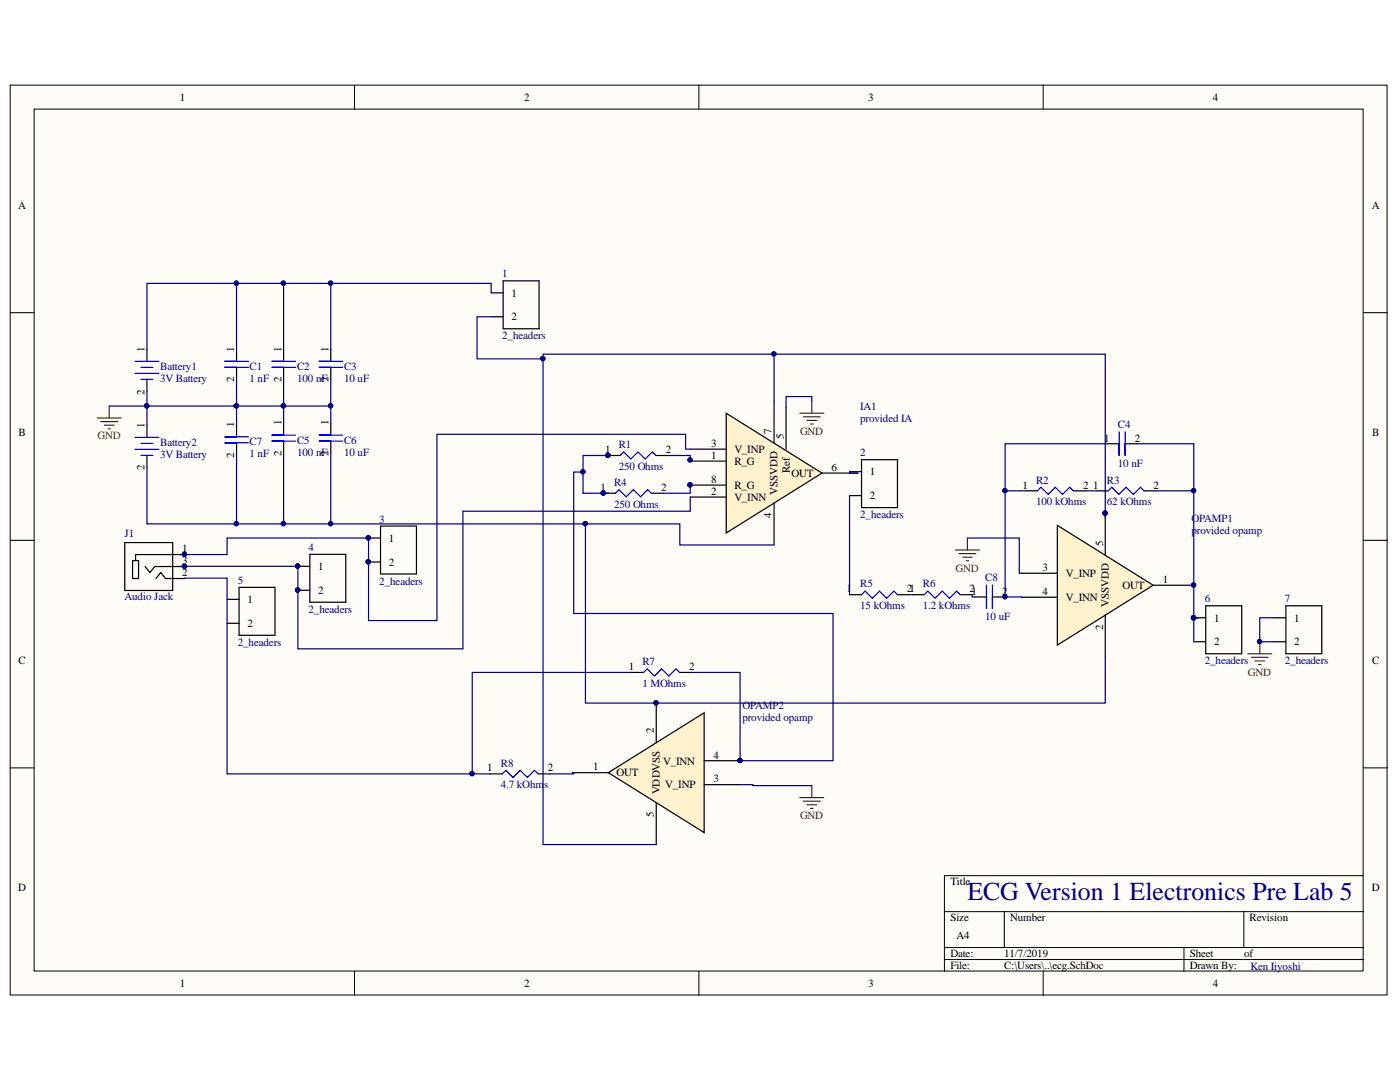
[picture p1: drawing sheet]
<svg xmlns="http://www.w3.org/2000/svg" width="279mm" height="216mm" viewBox="0 0 279 216" stroke-linecap="round" stroke-linejoin="round" font-family="sans-serif">
<g fill="#fffcf8" stroke="#000" stroke-width=".2">
<path d="M2 17h274.8v181.5h-274.8z"/>
<path d="M6.8 21.8h265.2v172h-265.2z"/>
</g>
<g fill="none" stroke="#000" stroke-width=".2">
<path d="M70.8 17v4.8M139.5 17v4.8M208.2 17v4.8M2 62.4h4.8M272.1 62.4h4.8M2 107.8h4.8M272.1 107.8h4.8M2 153.2h4.8M272.1 153.2h4.8M272.1 174.7h-83.6v19.2M70.8 193.9v4.7M139.5 193.9v4.7"/>
<path d="M188.5 181.9h83.6M188.5 189.1h83.6M188.5 191.5h83.6M200.4 181.9v7.2M208.2 193.9v4.7M236.3 189.1v4.8M248.2 181.9v7.2"/>
</g>
<path d="M211 104.8l19.1 12-19.1 11.9z" fill="#fff2cc"/>
<path d="M203.8 114.4h7.2M203.8 119.2h7.2M211 104.8l19.1 12-19.1 11.9zM220.6 102.4v8.4M230.1 116.8h7.2M220.6 122.7v8.4" fill="none" stroke="#000" stroke-width=".24"/>
<circle cx="220.5" cy="102.4" r=".43" fill="#000080" stroke="#000080" stroke-width=".2"/>
<path d="M144.9 82.5l19.1 11.9-19.1 12z" fill="#fff2cc"/>
<g fill="none" stroke="#000" stroke-width=".24">
<path d="M29.3 69.7v2.4M29.3 75.7v2.4M29.3 84.9v2.4M29.3 90.9v2.4M137.8 89.6h7.1M137.8 99.2h7.1M137.8 92h7.1M137.8 96.8h7.1M144.9 82.5l19.1 11.9-19.1 12zM154.5 80.1v8.3M156.9 81.3v8.3M164 94.4h7.2"/>
<path d="M24.9 108.3h9.6v9.5h-9.6zM26.5 111.9h1.2v3.5h-1.2zM29 113l.9 1.2 1-1.2h6M31.1 115.4l1-1.2 .9 1.2h3.9M36.9 110.7h-9.8v1.2M45.3 119.6h2.4M47.7 117.2h7.2v9.6h-7.2zM59.4 117.8h2.4M61.8 110.6h7.2v9.6h-7.2zM73.5 112.1h2.4M73.5 107.4h2.4M75.9 105h7.2v9.5h-7.2z"/>
<path d="M154.5 100.4v8.3M194.5 119.1h2.4M198.1 119.1h2.4M45.3 124.4h2.4"/>
</g>
<g fill="#000080" stroke="#000080" stroke-width=".2">
<circle cx="137.7" cy="96.7" r=".43"/>
<circle cx="36.8" cy="113" r=".43"/>
<circle cx="36.8" cy="110.6" r=".43"/>
</g>
<path d="M26.9 72.1h4.8M26.9 74.5h4.8M28.1 73.3h2.4M28.1 75.7h2.4M26.9 87.3h4.8M26.9 89.7h4.8M28.1 88.5h2.4M28.1 90.9h2.4M196.9 116.7v4.8v-2.4M198.1 116.7v4.8v-2.4" fill="none" stroke="#00f" stroke-width=".24"/>
<path d="M121.4 154.2l19.1-12v23.9z" fill="#fff2cc"/>
<g fill="none" stroke="#000" stroke-width=".24">
<path d="M98 58.4h2.4M100.4 56h7.2v9.6h-7.2zM47.2 69.7v2.4M47.2 73.3v2.4M56.6 69.7v2.4M56.6 73.3v2.4M66 69.7v2.4M66 73.3v2.4M98 63.2h2.4M47.2 84.8v2.4M47.2 88.4v2.3M56.6 84.4v2.4"/>
<path d="M56.6 88v2.4M66 84.4v2.4M66 88v2.4M120.4 98.4h2.4M121.4 90.9h2.3M130 98.4h2.4M130.9 90.9h2.4M169.5 98.9h2.4M169.5 94.1h2.4M171.9 91.7h7.2v9.6h-7.2zM204.6 97.9h2.4M214.2 97.9h2.4"/>
<path d="M218.8 97.9h2.4M221 88.5h2.4M224.5 88.5h2.4M228.3 97.9h2.4M169.5 118.7h2.4M179.1 118.7h2.4M182.1 118.7h2.4M191.6 118.7h2.4M126.1 134.2h2.4M131 139.8v8.4M135.6 134.2h2.4M238.2 128.1h2.4"/>
<path d="M238.2 123.3h2.4M240.6 120.9h7.2v9.5h-7.2zM254.2 128.1h2.4M254.2 123.3h2.4M256.6 120.9h7.2v9.5h-7.2zM97.8 154.4h2.4M107.4 154.4h2.4M114.2 154.2h7.2M121.4 154.2l19.1-12v23.9zM140.5 156.6h7.2M140.5 151.8h7.2M131 160.2v8.3"/>
</g>
<g fill="#000080" stroke="#000080" stroke-width=".2">
<circle cx="147.6" cy="151.7" r=".43"/>
<circle cx="121.3" cy="90.8" r=".43"/>
<circle cx="120.4" cy="98.4" r=".43"/>
<circle cx="251.4" cy="128" r=".43"/>
<circle cx="116.3" cy="94.1" r=".43"/>
<circle cx="137.7" cy="91.8" r=".43"/>
<circle cx="36.8" cy="110.6" r=".43"/>
<circle cx="154.4" cy="70.6" r=".43"/>
<circle cx="220.5" cy="102.4" r=".43"/>
<circle cx="238.2" cy="97.9" r=".43"/>
<circle cx="200.5" cy="97.9" r=".43"/>
<circle cx="137.7" cy="96.7" r=".43"/>
<circle cx="29.3" cy="81" r=".43"/>
<circle cx="108.3" cy="71.6" r=".43"/>
<circle cx="47.2" cy="81" r=".43"/>
<circle cx="47.2" cy="56.5" r=".43"/>
<circle cx="56.6" cy="81" r=".43"/>
<circle cx="66" cy="81" r=".43"/>
<circle cx="56.6" cy="56.5" r=".43"/>
<circle cx="66" cy="56.5" r=".43"/>
<circle cx="47.2" cy="104.5" r=".43"/>
<circle cx="66" cy="104.5" r=".43"/>
<circle cx="56.6" cy="104.5" r=".43"/>
<circle cx="130.9" cy="140.2" r=".43"/>
<circle cx="116.8" cy="104.5" r=".43"/>
<circle cx="238.2" cy="116.7" r=".43"/>
<circle cx="94.2" cy="154.4" r=".43"/>
<circle cx="200.5" cy="119.1" r=".43"/>
</g>
<g fill="none" stroke="#00f" stroke-width=".24">
<path d="M47.2 72.1h-2.4h4.8M47.2 73.3h-2.4h4.8M56.6 72.1h-2.4h4.8M56.6 73.3h-2.4h4.8M66 72.1h-2.4h4.8M66 73.3h-2.4h4.8M47.2 87.2h-2.4h4.8M47.2 88.4h-2.4h4.8M56.6 86.8h-2.4h4.8M56.6 88h-2.4h4.8M66 86.8h-2.4h4.8M66 88h-2.4h4.8"/>
<path d="M122.8 98.4l.7-.7 1.5 1.4 1.4-1.4 1.4 1.4 1.5-1.4 .7 .7M123.7 90.9l.8-.7 1.4 1.4 1.4-1.4 1.5 1.4 1.4-1.4 .7 .7M207 97.9l.7-.7 1.5 1.5 1.4-1.5 1.4 1.5 1.5-1.5 .7 .7M221.2 97.9l.7-.7 1.4 1.5 1.4-1.5 1.5 1.5 1.4-1.5 .7 .7M223.4 86.2v4.7v-2.4M224.5 86.2v4.7v-2.4M171.9 118.7l.8-.8 1.4 1.5 1.4-1.5 1.5 1.5 1.4-1.5 .7 .8M184.5 118.7l.7-.8 1.4 1.5 1.4-1.5 1.5 1.5 1.4-1.5 .7 .8M128.5 134.2l.7-.7 1.4 1.4 1.4-1.4 1.5 1.4 1.4-1.4 .7 .7M100.2 154.4l.7-.7 1.5 1.4 1.4-1.4 1.4 1.4 1.5-1.4 .7 .7"/>
</g>
<g fill="none" stroke="#800000" stroke-width=".24">
<path d="M19.4 83.4h4.8M20.1 84.1h3.4M20.8 84.8h2M21.6 85.6h.4M21.8 81v2.4M159.6 82.5h4.8M160.3 83.2h3.4M161.1 83.9h1.9M161.8 84.6h.5M162 80.1v2.4M190.7 109.7h4.8M191.4 110.5h3.3"/>
<path d="M192.1 111.2h1.9M192.8 111.9h.5M193.1 107.4v2.3M249 130.4h4.8M249.7 131.2h3.4M250.5 131.9h1.9M251.2 132.6h.5M251.4 128.1v2.3M159.6 159.2h4.8M160.3 159.9h3.4M162 156.8v2.4M161.1 160.6h1.9"/>
<path d="M161.8 161.3h.5"/>
</g>
<g fill="none" stroke="#000080" stroke-width=".24">
<path d="M47.2 56.5v13.2M56.6 56.5v13.2M66 56.5v13.2M98 58.4v-1.9h-68.7v13.2M29.3 78.1v6.8M47.2 75.7v5.3h-25.4M56.6 75.7v5.3h-9.4v3.8M66 75.7v5.3h-9.4v3.4M98 63.2h-2.8v8.4h13.2M154.5 70.7h66.1v32.7M47.2 90.7v13.8h-17.9v-11.2M56.6 90.4v14.1"/>
<path d="M66 81v3.4M66 90.4v14.1M116.4 94.2v4.2h5.1M121.5 90.9h-5.1v3.3h-1.9v28.2h51.7v29.4h-18.5v-17.6h-9.7M133.3 90.9h4.5v.9M137.8 89.6h-1v-2.9h-49.6v37.1h-13.7v-16.4h-28.2v3.3h-9.4M137.8 99.2v2.8h-45.4v27.5h-33v-16.5h-23.5M138 91.8h-.2v.2M138 96.5h-.2v1.9h-5.4M154.5 80.1v-9.4h-46.1v97.8h22.6M162 80.1v-1h-5.1v2.2M169.5 94.1v.3h1.7"/>
<path d="M169.5 98.9v19.8M200.6 97.9h4M216.6 97.9h2.2M221 88.5h-20.4v30.6h-.1M226.9 88.5h11.3v28.3h-.9M230.7 97.9h7.5M36.9 115.4h8.4v39h48.9M47.2 104.5h88.5v4.2h18.8M116.8 104.5v35.8h14.2v-.5M181.5 118.7h.6M193.1 107.4h10.3v7h.4M194 118.7v.4h.5"/>
<path d="M200.6 119.1l3.2 .1M238.2 116.8v11.3M126.1 134.2h-31.9v20.2h3.6M220.6 131.1v9.2h-89.6M254.2 123.3h-2.8v4.8h2.8M114.2 154.2h.3v.2h-4.7M147.7 156.6h2.6v.2h11.7"/>
</g>
<text font-size="5.2" fill="#000080" x="193.1" y="179.6">ECG Version 1 Electronics Pre Lab 5</text>
<g font-size="2.2">
<text x="35.9" y="20.1">1</text>
<text x="104.6" y="20.1">2</text>
<text x="173.3" y="20.1">3</text>
<text x="242" y="20.1">4</text>
<text x="3.6" y="41.6">A</text>
<text x="273.7" y="41.6">A</text>
<text x="102.1" y="59.2">1</text>
<text x="102.1" y="63.9">2</text>
<text x="28.8" y="70.2" transform="rotate(-90 28.8 70.2)">1</text>
<text x="46.8" y="70.2" transform="rotate(-90 46.8 70.2)">1</text>
<text x="56.2" y="70.2" transform="rotate(-90 56.2 70.2)">1</text>
<text x="65.5" y="70.2" transform="rotate(-90 65.5 70.2)">1</text>
<text x="46.8" y="76.3" transform="rotate(-90 46.8 76.3)">2</text>
<text x="56.2" y="76.3" transform="rotate(-90 56.2 76.3)">2</text>
<text x="65.5" y="76.3" transform="rotate(-90 65.5 76.3)">2</text>
<text x="28.8" y="78.7" transform="rotate(-90 28.8 78.7)">2</text>
<text x="3.7" y="87">B</text>
<text x="28.8" y="85.3" transform="rotate(-90 28.8 85.3)">1</text>
<text x="46.8" y="85.2" transform="rotate(-90 46.8 85.2)">1</text>
<text x="56.2" y="84.9" transform="rotate(-90 56.2 84.9)">1</text>
<text x="65.5" y="84.9" transform="rotate(-90 65.5 84.9)">1</text>
<text x="141.9" y="89.1">3</text>
<text x="154" y="86.5" transform="rotate(-90 154 86.5)">7</text>
<text x="156.5" y="87.7" transform="rotate(-90 156.5 87.7)">5</text>
<text x="220.4" y="88.1">1</text>
<text x="226.5" y="88.1">2</text>
<text x="273.8" y="87">B</text>
<text x="28.8" y="93.9" transform="rotate(-90 28.8 93.9)">2</text>
<text x="46.8" y="91.3" transform="rotate(-90 46.8 91.3)">2</text>
<text x="56.2" y="91" transform="rotate(-90 56.2 91)">2</text>
<text x="65.5" y="91" transform="rotate(-90 65.5 91)">2</text>
<text x="120.8" y="90.4">1</text>
<text x="132.9" y="90.4">2</text>
<text x="141.9" y="91.6">1</text>
<text x="146.6" y="90.4">V_INP</text>
<text x="146.6" y="92.8">R_G</text>
<text x="157.6" y="94.5" transform="rotate(-90 157.6 94.5)">Ref</text>
<text x="158" y="95.1">OUT</text>
<text x="165.9" y="93.9">6</text>
<text x="173.6" y="94.9">1</text>
<text x="119.8" y="97.9">1</text>
<text x="131.9" y="97.9">2</text>
<text x="141.9" y="98.8">2</text>
<text x="141.9" y="96.3">8</text>
<text x="146.6" y="100">V_INN</text>
<text x="146.6" y="97.5">R_G</text>
<text x="155.2" y="98.7" transform="rotate(-90 155.2 98.7)">VSSVDD</text>
<text x="173.6" y="99.6">2</text>
<text x="204.1" y="97.5">1</text>
<text x="216.2" y="97.5">2</text>
<text x="218.2" y="97.5">1</text>
<text x="230.2" y="97.5">2</text>
<text x="154" y="103.4" transform="rotate(-90 154 103.4)">4</text>
<text x="36.4" y="112.6">3</text>
<text x="36.4" y="110.2">1</text>
<text x="63.5" y="113.7">1</text>
<text x="77.6" y="112.9">2</text>
<text x="77.6" y="108.1">1</text>
<text x="208" y="113.9">3</text>
<text x="220.1" y="108.9" transform="rotate(-90 220.1 108.9)">5</text>
<text x="36.4" y="115">2</text>
<text x="63.5" y="118.6">2</text>
<text x="169" y="118.2">1</text>
<text x="181" y="118.2">21</text>
<text x="193.5" y="118.2">21</text>
<text x="200" y="118.6">2</text>
<text x="208" y="118.7">4</text>
<text x="212.7" y="115.1">V_INP</text>
<text x="212.7" y="119.9">V_INN</text>
<text x="224" y="117.5">OUT</text>
<text x="232.1" y="116.3">1</text>
<text x="49.4" y="125.1">2</text>
<text x="49.4" y="120.3">1</text>
<text x="220.1" y="125.7" transform="rotate(-90 220.1 125.7)">2</text>
<text x="221.3" y="121.1" transform="rotate(-90 221.3 121.1)">VSSVDD</text>
<text x="242.3" y="124.1">1</text>
<text x="258.3" y="124.1">1</text>
<text x="242.3" y="128.8">2</text>
<text x="258.3" y="128.8">2</text>
<text x="3.7" y="132.4">C</text>
<text x="125.5" y="133.7">1</text>
<text x="137.5" y="133.7">2</text>
<text x="273.8" y="132.4">C</text>
<text x="130.5" y="146.3" transform="rotate(-90 130.5 146.3)">2</text>
<text x="97.3" y="153.9">1</text>
<text x="109.3" y="153.9">2</text>
<text x="118.4" y="153.7">1</text>
<text x="123" y="154.9">OUT</text>
<text x="132.3" y="152.5">V_INN</text>
<text x="142.4" y="151.4">4</text>
<text x="131.7" y="158.5" transform="rotate(-90 131.7 158.5)">VDDVSS</text>
<text x="132.8" y="157.3">V_INP</text>
<text x="142.4" y="156.1">3</text>
<text x="130.5" y="163.1" transform="rotate(-90 130.5 163.1)">5</text>
<text x="3.6" y="177.8">D</text>
<text x="189.7" y="176.6">Title</text>
<text x="273.7" y="177.8">D</text>
<text x="189.7" y="183.8">Size</text>
<text x="201.6" y="183.8">Number</text>
<text x="249.4" y="183.8">Revision</text>
<text x="189.7" y="191">Date:</text>
<text x="190.9" y="187.4">A4</text>
<text x="200.4" y="191">11/7/2019</text>
<text x="237.5" y="191">Sheet</text>
<text x="248.3" y="191">of</text>
<text x="35.9" y="196.9">1</text>
<text x="104.6" y="196.9">2</text>
<text x="173.3" y="196.9">3</text>
<text x="189.7" y="193.4">File:</text>
<text x="200.4" y="193.4">C:\Users\..\ecg.SchDoc</text>
<text x="237.5" y="193.4">Drawn By:</text>
<text x="242" y="196.9">4</text>
</g>
<g font-size="2.2" fill="#000080">
<text x="100.2" y="55.3">1</text>
<text x="100.2" y="67.7">2_headers</text>
<text x="32" y="73.8">Battery1</text>
<text x="32" y="76.2">3V Battery</text>
<text x="49.8" y="73.8">C1</text>
<text x="49.8" y="76.2">1 nF</text>
<text x="59.3" y="73.8">C2</text>
<text x="59.3" y="76.2">100 nF</text>
<text x="68.7" y="73.8">C3</text>
<text x="68.7" y="76.2">10 uF</text>
<text x="171.7" y="81.8">IA1</text>
<text x="32" y="89">Battery2</text>
<text x="49.8" y="88.9">C7</text>
<text x="59.3" y="88.5">C5</text>
<text x="68.7" y="88.5">C6</text>
<text x="123.5" y="89.5">R1</text>
<text x="171.7" y="84.1">provided IA</text>
<text x="223.1" y="85.4">C4</text>
<text x="32" y="91.3">3V Battery</text>
<text x="49.8" y="91.2">1 nF</text>
<text x="59.3" y="90.9">100 nF</text>
<text x="68.7" y="90.9">10 uF</text>
<text x="123.5" y="93.8">250 Ohms</text>
<text x="171.7" y="91">2</text>
<text x="223.1" y="93.1">10 nF</text>
<text x="122.5" y="97">R4</text>
<text x="122.5" y="101.3">250 Ohms</text>
<text x="206.8" y="96.6">R2</text>
<text x="206.8" y="100.8">100 kOhms</text>
<text x="220.9" y="96.6">R3</text>
<text x="220.9" y="100.8">62 kOhms</text>
<text x="24.9" y="107.1">J1</text>
<text x="75.7" y="104.3">3</text>
<text x="171.7" y="103.4">2_headers</text>
<text x="237.8" y="104.1">OPAMP1</text>
<text x="237.8" y="106.5">provided opamp</text>
<text x="61.6" y="109.9">4</text>
<text x="24.9" y="119.7">Audio Jack</text>
<text x="47.4" y="116.5">5</text>
<text x="75.7" y="116.7">2_headers</text>
<text x="171.7" y="117.2">R5</text>
<text x="184.2" y="117.2">R6</text>
<text x="196.6" y="116">C8</text>
<text x="61.6" y="122.4">2_headers</text>
<text x="171.7" y="121.5">15 kOhms</text>
<text x="184.2" y="121.5">1.2 kOhms</text>
<text x="196.6" y="123.7">10 uF</text>
<text x="240.4" y="120.2">6</text>
<text x="256.4" y="120.2">7</text>
<text x="47.4" y="129">2_headers</text>
<text x="128.2" y="132.8">R7</text>
<text x="128.2" y="137.1">1 MOhms</text>
<text x="240.4" y="132.6">2_headers</text>
<text x="256.4" y="132.6">2_headers</text>
<text x="148.2" y="141.6">OPAMP2</text>
<text x="148.2" y="143.9">provided opamp</text>
<text x="100" y="153">R8</text>
<text x="100" y="157.3">4.7 kOhms</text>
<text x="249.6" y="193.5">Ken Iiyoshi</text>
</g>
<g font-size="2.2" fill="#800000">
<text x="19.5" y="87.7">GND</text>
<text x="159.7" y="86.8">GND</text>
<text x="190.7" y="114.1">GND</text>
<text x="249.1" y="134.8">GND</text>
<text x="159.7" y="163.5">GND</text>
</g>
<text font-size="1.8" fill="#000080" x="58.9" y="113.4">PI401</text>
<g font-size="1.4" fill="#000080">
<text x="73" y="107.5">PI301</text>
<text x="73" y="112.5">PI302</text>
<text x="58.9" y="118.1">PI402</text>
<text x="237.8" y="123.7">PI601</text>
</g>
</svg>
